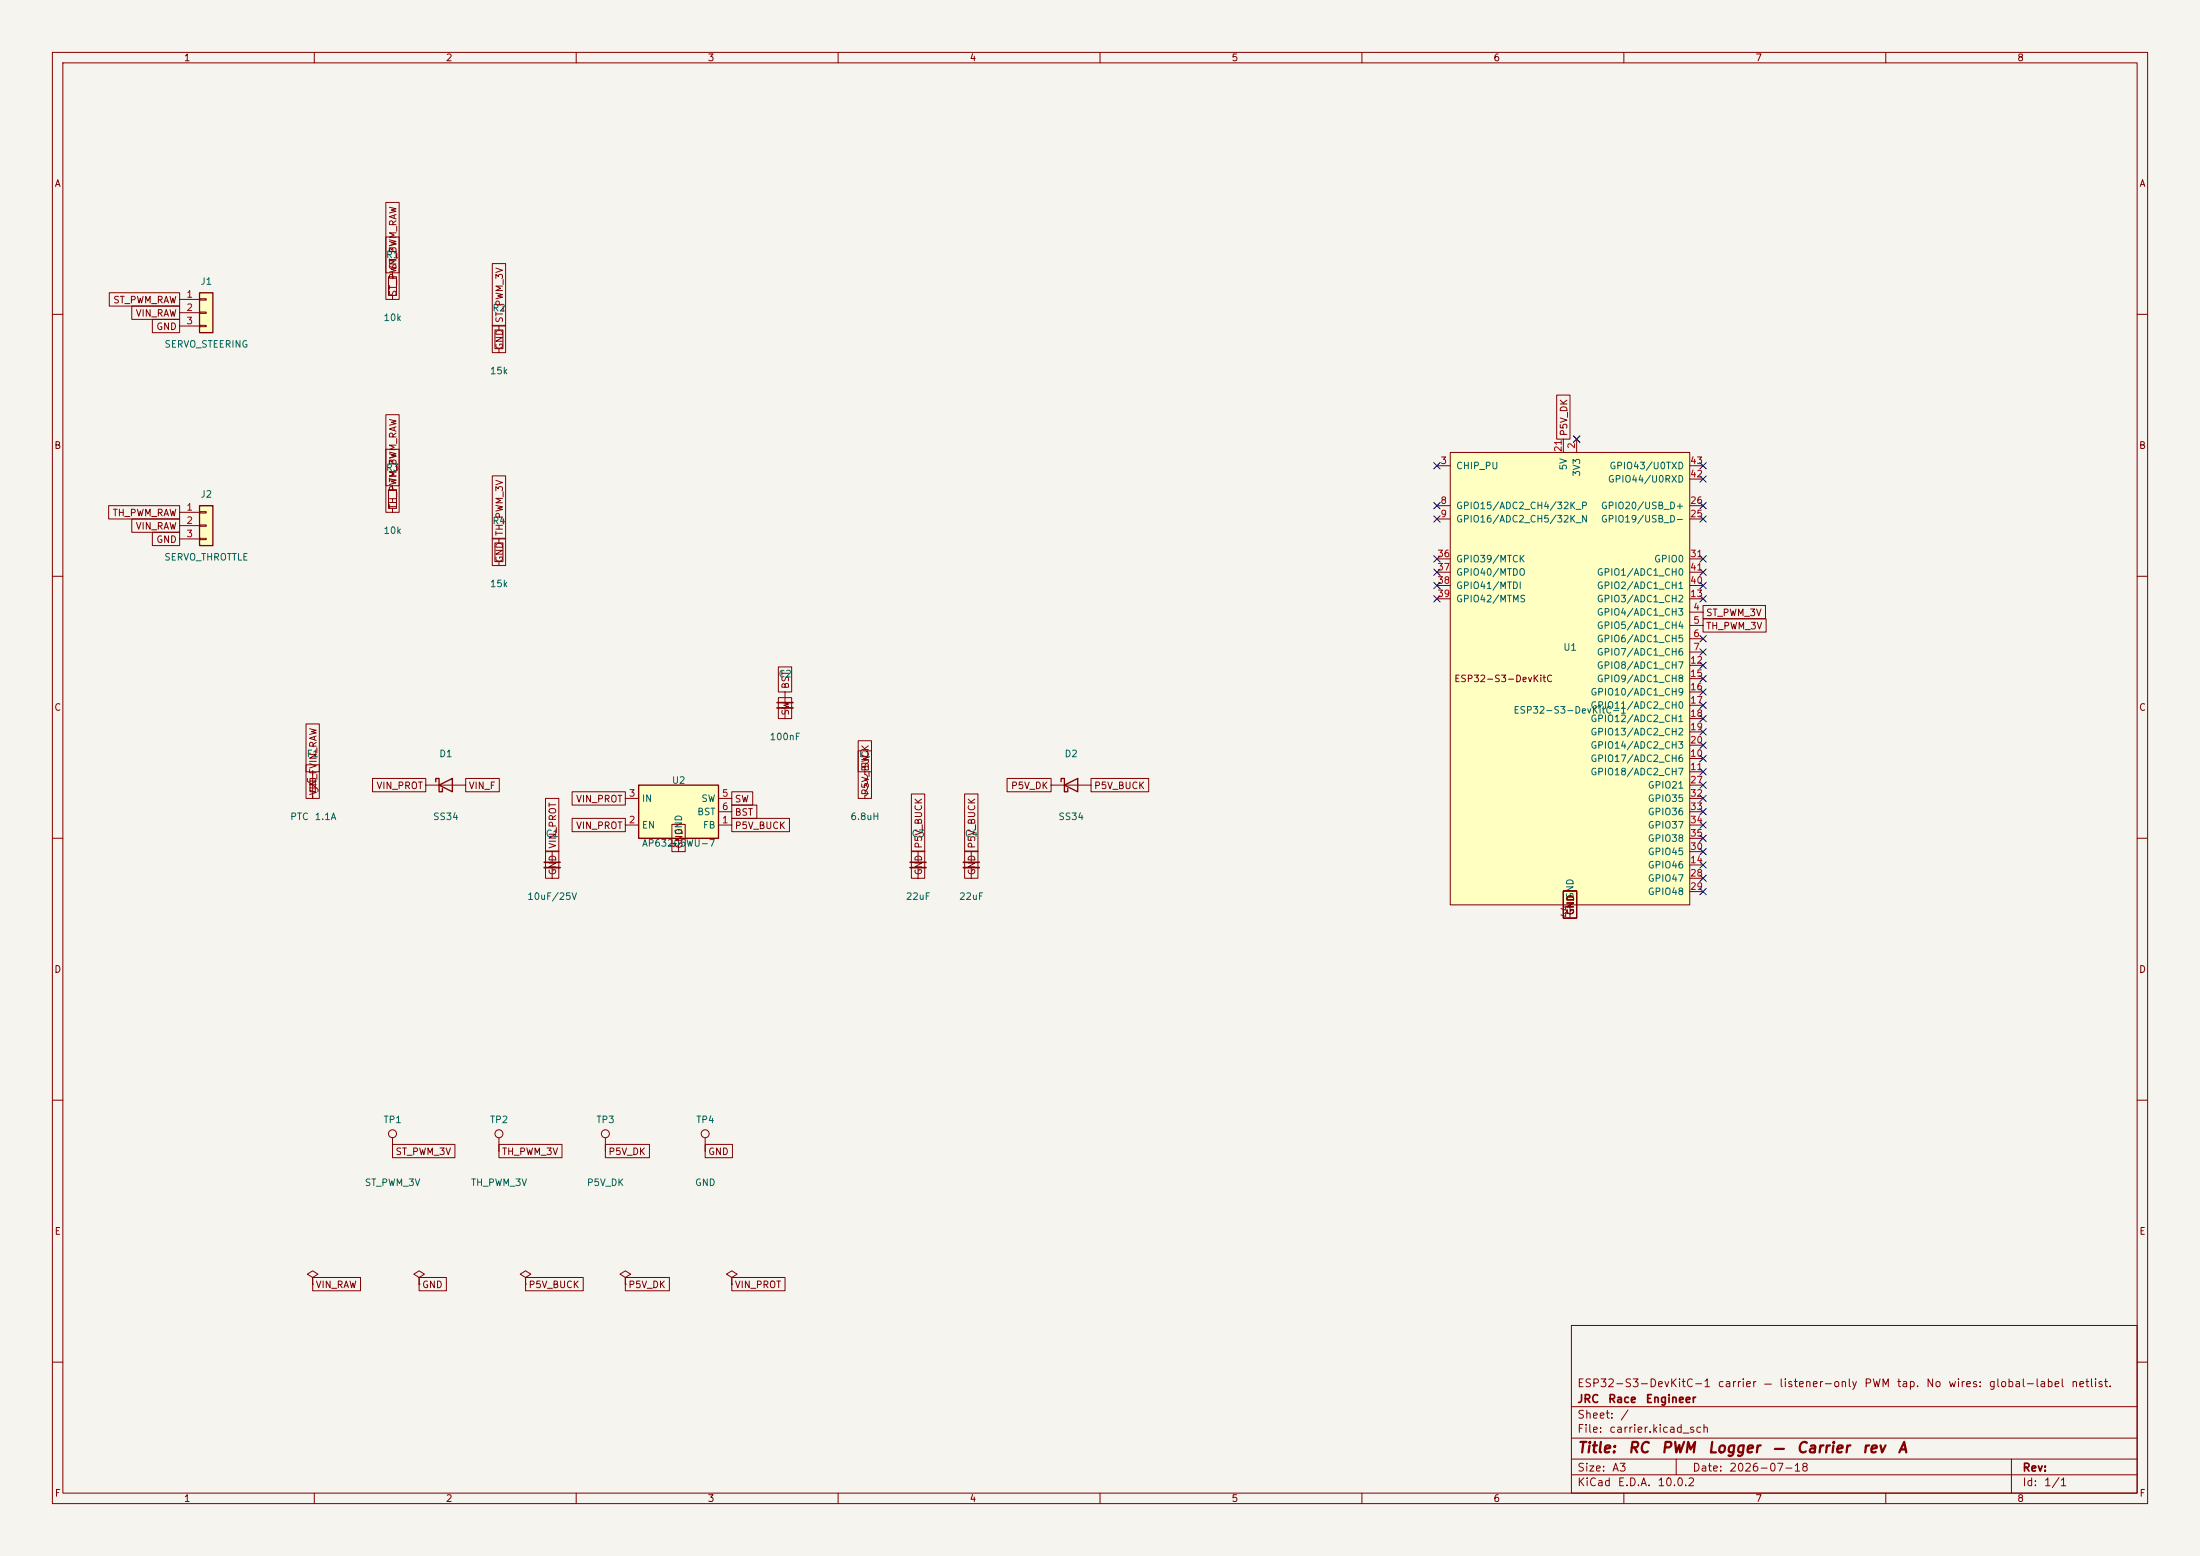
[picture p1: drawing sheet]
<svg xmlns="http://www.w3.org/2000/svg" width="420mm" height="297mm" viewBox="0 0 420 297" stroke-linecap="round" stroke-linejoin="round" font-family="sans-serif">
<path d="M0 0h420v297h-420z" fill="#f5f4ef" stroke="#f5f4ef" stroke-width=".19"/>
<g fill="none" stroke="#840000" stroke-width=".19">
<path d="M10 10h400v277h-400zM12 12h396v273h-396zM60 10v2M110 10v2M160 10v2M210 10v2M260 10v2M310 10v2M360 10v2M10 60h2M408 60h2M10 110h2"/>
<path d="M408 110h2M10 160h2M58.7 148.6v.5l2 1.5v.5M59.2 148.6h1v2.5h-1zM59.7 147.3v5.1M408 160h2M10 210h2M74.9 217.2v2.5M408 210h2M59.7 243.8l1-.6-1-.6-1 .6 1 .6v1.3M59.7 245.1h.1M80 243.8l1-.6-1-.6-1 .6 1 .6v1.3"/>
<path d="M80 245.1h.1M119.4 243.8l1-.6-1-.6-1 .6 1 .6v1.3M119.4 245.1h.1M300 253h108v32h-108zM10 260h2M300 278.5h108M300 274.5h108M300 268.5h108M320 278.5v3M384 278.5v6.5M408 260h2M60 285v2"/>
<path d="M110 285v2M160 285v2M210 285v2M260 285v2M300 281.5h108M310 285v2M360 285v2"/>
<circle cx="74.9" cy="216.4" r=".76"/>
</g>
<path d="M38.1 96.5h2.5v7.6h-2.5z" fill="#ffffc2"/>
<path d="M38.1 96.5h2.5v7.6h-2.5zM83.2 149.2v-.6h.6v2.5h.7v-.6M83.8 149.9l2.6-1.3v2.5z" fill="none" stroke="#840000" stroke-width=".25"/>
<g fill="none" stroke="#840000" stroke-width=".19">
<path d="M34.3 97.8h3.8M38.1 97.7h1.3v.2h-1.3zM34.3 100.3h3.8M34.3 102.9h3.8M38.1 100.2h1.3v.3h-1.3zM38.1 102.7h1.3v.3h-1.3zM81.3 149.9h7.6M95.2 217.2v2.5M100.3 243.8l1-.6-1-.6-1 .6 1 .6v1.3M100.3 245.1h.1M139.7 243.8l1-.6-1-.6-1 .6 1 .6v1.3M139.7 245.1h.1"/>
<circle cx="95.2" cy="216.4" r=".76"/>
</g>
<path d="M38.1 55.9h2.5v7.6h-2.5z" fill="#ffffc2"/>
<path d="M38.1 55.9h2.5v7.6h-2.5z" fill="none" stroke="#840000" stroke-width=".25"/>
<g fill="none" stroke="#840000" stroke-width=".19">
<path d="M34.3 57.2h3.8M34.3 59.7h3.8M38.1 57h1.3v.3h-1.3zM38.1 59.6h1.3v.2h-1.3zM74.9 52.1v.7M74.9 56.4v.8M34.3 62.2h3.8M38.1 62.1h1.3v.3h-1.3zM105.4 162.6v2M105.4 165.6v2M115.6 217.2v2.5M134.6 217.2v2.5"/>
<circle cx="115.6" cy="216.4" r=".76"/>
<circle cx="134.6" cy="216.4" r=".76"/>
</g>
<path d="M74.2 52.8h1.5v3.6h-1.5z" fill="none" stroke="#840000" stroke-width=".2"/>
<path d="M103.9 164.6h3" fill="none" stroke="#840000" stroke-width=".3"/>
<path d="M103.9 165.6h3" fill="none" stroke="#840000" stroke-width=".33"/>
<path d="M121.9 149.9h15.3v10.1h-15.3z" fill="#ffffc2"/>
<path d="M121.9 149.9h15.3v10.1h-15.3zM202.6 149.2v-.6h.6v2.5h.6v-.6M203.2 149.9l2.5-1.3v2.5z" fill="none" stroke="#840000" stroke-width=".25"/>
<g fill="none" stroke="#840000" stroke-width=".19">
<path d="M95.2 62.2v.8M95.2 66.5v.8M74.9 92.7v.8M74.9 97v.8M95.2 102.9v.7M95.2 107.2v.8M149.9 132.1v2M149.9 135.1v2.1M119.4 157.5h2.5M119.4 152.4h2.5M137.2 157.5h2.5M137.2 152.4h2.5"/>
<path d="M137.2 154.9h2.5M165.1 147.3v.5l.4 .2 .1 .3-.1 .4-.4 .2 .5 .3-.1 .4-.4 .3 .4 .1 .1 .4-.1 .3-.4 .2 .4 .2 .1 .5-.5 .3M165.1 151.9v.5M200.7 149.9h7.6M129.5 160v2.6M175.3 162.6v2M175.3 165.6v2M185.4 162.6v2M185.4 165.6v2"/>
</g>
<path d="M148.3 134.1h3.1M173.7 164.6h3.1M183.9 164.6h3" fill="none" stroke="#840000" stroke-width=".3"/>
<path d="M148.3 135.1h3.1M173.7 165.6h3.1M183.9 165.6h3" fill="none" stroke="#840000" stroke-width=".33"/>
<path d="M94.5 63h1.5v3.5h-1.5zM74.2 93.5h1.5v3.5h-1.5zM94.5 103.6h1.5v3.6h-1.5z" fill="none" stroke="#840000" stroke-width=".2"/>
<path d="M276.9 86.4h45.7v86.3h-45.7z" fill="#ffffc2"/>
<g fill="none" stroke="#840000" stroke-width=".19">
<path d="M73.7 38.6h2.5v13.5h-2.5zM20.9 55.9h13.4v2.5h-13.4zM25.2 58.4h9.1v2.6h-9.1zM73.7 45.2h2.5v12h-2.5zM94 50.3h2.5v11.9h-2.5zM29.1 61h5.2v2.5h-5.2zM73.7 79.2h2.5v13.5h-2.5zM94 62.1h2.5v5.2h-2.5zM297.2 75.4h2.5v8.4h-2.5zM20.7 96.5h13.6v2.6h-13.6zM25.2 99.1h9.1v2.5h-9.1zM73.7 85.8h2.5v12h-2.5z"/>
<path d="M94 90.8h2.5v12.1h-2.5zM274.3 88.9h2.6M274.3 96.5h2.6M274.3 99.1h2.6M276.9 86.4h45.7v86.3h-45.7zM298.4 83.8v2.6M301 83.8v2.6M322.6 91.4h2.5M322.6 88.9h2.5M322.6 96.5h2.5M322.6 99.1h2.5M29.1 101.6h5.2v2.5h-5.2z"/>
<path d="M94 102.7h2.5v5.3h-2.5zM274.3 114.3h2.6M274.3 111.8h2.6M274.3 109.2h2.6M274.3 106.7h2.6M322.6 114.3h2.5M322.6 111.8h2.5M322.6 109.2h2.5M322.6 116.8h2.5M322.6 119.4h2.5M322.6 106.7h2.5M325.1 115.6h11.9v2.5h-11.9z"/>
<path d="M325.1 118.1h12.1v2.6h-12.1zM58.4 138.2h2.6v9.1h-2.6zM148.6 127.3h2.5v4.8h-2.5zM148.6 133.2h2.5v4h-2.5zM322.6 139.7h2.5M322.6 121.9h2.5M322.6 124.5h2.5M322.6 127h2.5M322.6 129.5h2.5M322.6 132.1h2.5M322.6 134.6h2.5M322.6 137.2h2.5"/>
<path d="M58.4 146h2.6v6.4h-2.6zM71.1 148.6h10.2v2.5h-10.2zM88.9 148.6h6.4v2.5h-6.4zM104.1 152.4h2.6v10.2h-2.6zM109.2 156.2h10.2v2.6h-10.2zM109.2 151.1h10.2v2.6h-10.2zM128.3 157.4h2.5v5.2h-2.5zM139.7 156.2h11v2.6h-11zM139.7 151.1h4v2.6h-4zM139.7 153.7h4.8v2.5h-4.8zM163.8 143.3h2.6v4h-2.6zM163.8 141.4h2.6v11h-2.6z"/>
<path d="M174 151.5h2.5v11.1h-2.5zM184.1 151.5h2.6v11.1h-2.6zM192.3 148.6h8.4v2.5h-8.4zM208.3 148.6h11v2.5h-11zM322.6 144.8h2.5M322.6 147.3h2.5M322.6 142.2h2.5M322.6 149.9h2.5M322.6 152.4h2.5M322.6 154.9h2.5M322.6 157.5h2.5M104.1 162.4h2.6v5.2h-2.6z"/>
<path d="M174 162.4h2.5v5.2h-2.5zM184.1 162.4h2.6v5.2h-2.6zM298.4 170.1h2.6v5.2h-2.6zM299.7 172.7v2.6M322.6 165.1h2.5M322.6 167.6h2.5M322.6 170.2h2.5M322.6 162.6h2.5M322.6 160h2.5M74.9 218.4h11.9v2.6h-11.9zM95.2 218.4h12.1v2.6h-12.1zM115.6 218.4h8.4v2.6h-8.4z"/>
<path d="M134.6 218.4h5.2v2.6h-5.2zM59.7 243.8h9.1v2.6h-9.1zM80 243.8h5.2v2.6h-5.2zM100.3 243.8h11v2.6h-11zM119.4 243.8h8.4v2.6h-8.4zM139.7 243.8h10.2v2.6h-10.2z"/>
</g>
<g fill="none" stroke="#000084" stroke-width=".19">
<path d="M273.7 88.3l1.2 1.2M273.7 95.9l1.2 1.2M273.7 98.5l1.2 1.2M274.9 88.3l-1.2 1.2M274.9 95.9l-1.2 1.2M274.9 98.5l-1.2 1.2M300.4 83.2l1.2 1.2M301.6 83.2l-1.2 1.2M324.5 88.3l1.2 1.2M324.5 90.8l1.2 1.2M324.5 95.9l1.2 1.2M324.5 98.5l1.2 1.2"/>
<path d="M325.7 88.3l-1.2 1.2M325.7 90.8l-1.2 1.2M325.7 95.9l-1.2 1.2M325.7 98.5l-1.2 1.2M273.7 106.1l1.2 1.2M273.7 108.6l1.2 1.2M273.7 113.7l1.2 1.2M273.7 111.2l1.2 1.2M274.9 106.1l-1.2 1.2M274.9 108.6l-1.2 1.2M274.9 113.7l-1.2 1.2M274.9 111.2l-1.2 1.2"/>
<path d="M324.5 108.6l1.2 1.2M324.5 111.2l1.2 1.2M324.5 113.7l1.2 1.2M324.5 106.1l1.2 1.2M325.7 108.6l-1.2 1.2M325.7 111.2l-1.2 1.2M325.7 113.7l-1.2 1.2M325.7 106.1l-1.2 1.2M324.5 121.3l1.2 1.2M324.5 126.4l1.2 1.2M324.5 128.9l1.2 1.2M324.5 131.5l1.2 1.2"/>
<path d="M324.5 134l1.2 1.2M324.5 123.9l1.2 1.2M324.5 136.6l1.2 1.2M324.5 139.1l1.2 1.2M325.7 121.3l-1.2 1.2M325.7 126.4l-1.2 1.2M325.7 128.9l-1.2 1.2M325.7 131.5l-1.2 1.2M325.7 134l-1.2 1.2M325.7 123.9l-1.2 1.2M325.7 136.6l-1.2 1.2M325.7 139.1l-1.2 1.2"/>
<path d="M324.5 141.6l1.2 1.2M324.5 144.2l1.2 1.2M324.5 146.7l1.2 1.2M324.5 149.3l1.2 1.2M324.5 151.8l1.2 1.2M324.5 154.3l1.2 1.2M324.5 156.9l1.2 1.2M324.5 159.4l1.2 1.2M325.7 141.6l-1.2 1.2M325.7 144.2l-1.2 1.2M325.7 146.7l-1.2 1.2M325.7 149.3l-1.2 1.2"/>
<path d="M325.7 151.8l-1.2 1.2M325.7 154.3l-1.2 1.2M325.7 156.9l-1.2 1.2M325.7 159.4l-1.2 1.2M324.5 164.5l1.2 1.2M324.5 167l1.2 1.2M324.5 169.6l1.2 1.2M324.5 162l1.2 1.2M325.7 164.5l-1.2 1.2M325.7 167l-1.2 1.2M325.7 169.6l-1.2 1.2M325.7 162l-1.2 1.2"/>
</g>
<g font-size="2" fill="#840000">
<text x="301" y="277.8">Title:</text>
<text x="310.7" y="277.8">RC</text>
<text x="317" y="277.8">PWM</text>
<text x="325.9" y="277.8">Logger</text>
<text x="338.2" y="277.8">—</text>
<text x="342.8" y="277.8">Carrier</text>
<text x="355.3" y="277.8">rev</text>
<text x="362.1" y="277.8">A</text>
</g>
<g font-size="1.5" fill="#840000">
<text x="301" y="268.1">JRC</text>
<text x="301" y="265.1">ESP32-S3-DevKitC-1</text>
<text x="306.9" y="268.1">Race</text>
<text x="314" y="268.1">Engineer</text>
<text x="327.8" y="265.1">carrier</text>
<text x="336.5" y="265.1">—</text>
<text x="339.5" y="265.1">listener-only</text>
<text x="355.8" y="265.1">PWM</text>
<text x="362" y="265.1">tap.</text>
<text x="367.6" y="265.1">No</text>
<text x="371.8" y="265.1">wires:</text>
<text x="379.5" y="265.1">global-label</text>
<text x="395.3" y="265.1">netlist.</text>
<text x="301" y="273.8">File:</text>
<text x="301" y="271.1">Sheet:</text>
<text x="307.1" y="273.8">carrier.kicad_sch</text>
<text x="309.2" y="271.1">/</text>
<text x="301" y="281.2">Size:</text>
<text x="307.6" y="281.2">A3</text>
<text x="323" y="281.2">Date:</text>
<text x="330" y="281.2">2026-07-18</text>
<text x="386" y="281.2">Rev:</text>
<text x="301" y="284">KiCad</text>
<text x="308.7" y="284">E.D.A.</text>
<text x="316.3" y="284">10.0.2</text>
<text x="386" y="284">Id:</text>
<text x="390.1" y="284">1/1</text>
</g>
<g font-size="1.3" fill="#840000">
<text x="35" y="12">1</text>
<text x="85" y="12">2</text>
<text x="135" y="12">3</text>
<text x="185" y="12">4</text>
<text x="235" y="12">5</text>
<text x="285" y="12">6</text>
<text x="335" y="12">7</text>
<text x="385" y="12">8</text>
<text x="10.3" y="36">A</text>
<text x="408.3" y="36">A</text>
<text x="76" y="51.6" transform="rotate(-90 76 51.6)">ST_PWM_RAW</text>
<text x="21.5" y="58.2">ST_PWM_RAW</text>
<text x="76" y="56.7" transform="rotate(-90 76 56.7)">ST_PWM_3V</text>
<text x="25.8" y="60.8">VIN_RAW</text>
<text x="29.7" y="63.3">GND</text>
<text x="96.3" y="61.8" transform="rotate(-90 96.3 61.8)">ST_PWM_3V</text>
<text x="96.3" y="66.8" transform="rotate(-90 96.3 66.8)">GND</text>
<text x="299.5" y="83.3" transform="rotate(-90 299.5 83.3)">P5V_DK</text>
<text x="10.3" y="86">B</text>
<text x="408.2" y="86">B</text>
<text x="76" y="92.2" transform="rotate(-90 76 92.2)">TH_PWM_RAW</text>
<text x="21.4" y="98.9">TH_PWM_RAW</text>
<text x="25.8" y="101.4">VIN_RAW</text>
<text x="76" y="97.3" transform="rotate(-90 76 97.3)">TH_PWM_3V</text>
<text x="29.7" y="103.9">GND</text>
<text x="96.3" y="107.5" transform="rotate(-90 96.3 107.5)">GND</text>
<text x="96.3" y="102.4" transform="rotate(-90 96.3 102.4)">TH_PWM_3V</text>
<text x="325.6" y="117.9">ST_PWM_3V</text>
<text x="325.6" y="120.4">TH_PWM_3V</text>
<text x="150.9" y="131.6" transform="rotate(-90 150.9 131.6)">BST</text>
<text x="277.5" y="130.5">ESP32-S3-DevKitC</text>
<text x="10.3" y="136">C</text>
<text x="150.9" y="136.7" transform="rotate(-90 150.9 136.7)">SW</text>
<text x="408.2" y="136">C</text>
<text x="166.2" y="146.8" transform="rotate(-90 166.2 146.8)">SW</text>
<text x="60.8" y="151.9" transform="rotate(-90 60.8 151.9)">VIN_FVIN_RAW</text>
<text x="71.8" y="150.9">VIN_PROT</text>
<text x="89.4" y="150.9">VIN_F</text>
<text x="109.9" y="153.5">VIN_PROT</text>
<text x="140.2" y="153.5">SW</text>
<text x="166.2" y="151.9" transform="rotate(-90 166.2 151.9)">P5V_BUCK</text>
<text x="192.9" y="150.9">P5V_DK</text>
<text x="208.8" y="150.9">P5V_BUCK</text>
<text x="109.9" y="158.5">VIN_PROT</text>
<text x="140.2" y="158.5">P5V_BUCK</text>
<text x="140.2" y="156">BST</text>
<text x="106.5" y="167.2" transform="rotate(-90 106.5 167.2)">GND</text>
<text x="106.5" y="162.1" transform="rotate(-90 106.5 162.1)">VIN_PROT</text>
<text x="130.6" y="162.1" transform="rotate(-90 130.6 162.1)">GND</text>
<text x="176.3" y="167.2" transform="rotate(-90 176.3 167.2)">GND</text>
<text x="176.3" y="162.1" transform="rotate(-90 176.3 162.1)">P5V_BUCK</text>
<text x="186.5" y="167.2" transform="rotate(-90 186.5 167.2)">GND</text>
<text x="186.5" y="162.1" transform="rotate(-90 186.5 162.1)">P5V_BUCK</text>
<text x="300.8" y="174.8" transform="rotate(-90 300.8 174.8)">GND</text>
<text x="10.3" y="186">D</text>
<text x="408.2" y="186">D</text>
<text x="75.4" y="220.8">ST_PWM_3V</text>
<text x="95.7" y="220.8">TH_PWM_3V</text>
<text x="116" y="220.8">P5V_DK</text>
<text x="135.1" y="220.8">GND</text>
<text x="10.3" y="236">E</text>
<text x="408.3" y="236">E</text>
<text x="60.2" y="246.2">VIN_RAW</text>
<text x="80.5" y="246.2">GND</text>
<text x="100.8" y="246.2">P5V_BUCK</text>
<text x="119.9" y="246.2">P5V_DK</text>
<text x="140.2" y="246.2">VIN_PROT</text>
<text x="10.3" y="286">F</text>
<text x="35" y="287">1</text>
<text x="85" y="287">2</text>
<text x="135" y="287">3</text>
<text x="185" y="287">4</text>
<text x="235" y="287">5</text>
<text x="285" y="287">6</text>
<text x="335" y="287">7</text>
<text x="385" y="287">8</text>
<text x="408.3" y="286">F</text>
</g>
<g font-size="1.3" fill="#006464">
<text x="73.6" y="49.6">R1</text>
<text x="38.2" y="54.7">J1</text>
<text x="93.9" y="59.7">R2</text>
<text x="73.1" y="61.6">10k</text>
<text x="31.3" y="66.7">SERVO_STEERING</text>
<text x="93.4" y="71.7">15k</text>
<text x="277.9" y="89.9">CHIP_PU</text>
<text x="299.4" y="89.9" transform="rotate(-90 299.4 89.9)">5V</text>
<text x="307.1" y="89.9">GPIO43/U0TXD</text>
<text x="38.2" y="95.3">J2</text>
<text x="73.6" y="90.2">R3</text>
<text x="302" y="91.1" transform="rotate(-90 302 91.1)">3V3</text>
<text x="306.8" y="92.4">GPIO44/U0RXD</text>
<text x="93.9" y="100.4">R4</text>
<text x="277.9" y="97.5">GPIO15/ADC2_CH4/32K_P</text>
<text x="277.9" y="100">GPIO16/ADC2_CH5/32K_N</text>
<text x="305.5" y="100">GPIO19/USB_D-</text>
<text x="305.5" y="97.5">GPIO20/USB_D+</text>
<text x="31.3" y="107.3">SERVO_THROTTLE</text>
<text x="73.1" y="102.2">10k</text>
<text x="277.9" y="107.7">GPIO39/MTCK</text>
<text x="315.7" y="107.7">GPIO0</text>
<text x="93.4" y="112.4">15k</text>
<text x="277.9" y="110.2">GPIO40/MTDO</text>
<text x="277.9" y="112.7">GPIO41/MTDI</text>
<text x="304.7" y="112.7">GPIO2/ADC1_CH1</text>
<text x="304.7" y="110.2">GPIO1/ADC1_CH0</text>
<text x="277.9" y="115.3">GPIO42/MTMS</text>
<text x="304.7" y="117.8">GPIO4/ADC1_CH3</text>
<text x="304.7" y="115.3">GPIO3/ADC1_CH2</text>
<text x="298.3" y="124.5">U1</text>
<text x="304.7" y="120.4">GPIO5/ADC1_CH4</text>
<text x="304.7" y="122.9">GPIO6/ADC1_CH5</text>
<text x="304.7" y="125.4">GPIO7/ADC1_CH6</text>
<text x="148.5" y="129.6">C2</text>
<text x="304.7" y="128">GPIO8/ADC1_CH7</text>
<text x="304.7" y="130.5">GPIO9/ADC1_CH8</text>
<text x="288.8" y="136.5">ESP32-S3-DevKitC-1</text>
<text x="303.5" y="133.1">GPIO10/ADC1_CH9</text>
<text x="303.5" y="135.6">GPIO11/ADC2_CH0</text>
<text x="146.8" y="141.6">100nF</text>
<text x="303.5" y="140.7">GPIO13/ADC2_CH2</text>
<text x="303.5" y="138.1">GPIO12/ADC2_CH1</text>
<text x="303.5" y="143.2">GPIO14/ADC2_CH3</text>
<text x="58.4" y="144.8">F1</text>
<text x="83.7" y="144.8">D1</text>
<text x="128.2" y="149.9">U2</text>
<text x="163.9" y="144.8">L1</text>
<text x="203.1" y="144.8">D2</text>
<text x="303.5" y="145.8">GPIO17/ADC2_CH6</text>
<text x="303.5" y="148.3">GPIO18/ADC2_CH7</text>
<text x="122.4" y="153.4">IN</text>
<text x="133" y="155.9">BST</text>
<text x="133.8" y="153.4">SW</text>
<text x="314.5" y="150.8">GPIO21</text>
<text x="314.5" y="153.4">GPIO35</text>
<text x="314.5" y="155.9">GPIO36</text>
<text x="55.3" y="156.8">PTC</text>
<text x="60" y="156.8">1.1A</text>
<text x="82.6" y="156.8">SS34</text>
<text x="104.1" y="160.1">C1</text>
<text x="122.4" y="158.5">EN</text>
<text x="122.5" y="161.9">AP63205WU-7</text>
<text x="130.5" y="159.5" transform="rotate(-90 130.5 159.5)">GND</text>
<text x="134.1" y="158.5">FB</text>
<text x="162.2" y="156.8">6.8uH</text>
<text x="173.9" y="160.1">C3</text>
<text x="184.1" y="160.1">C4</text>
<text x="201.9" y="156.8">SS34</text>
<text x="314.5" y="158.5">GPIO37</text>
<text x="314.5" y="161">GPIO38</text>
<text x="314.5" y="166.1">GPIO46</text>
<text x="314.5" y="163.5">GPIO45</text>
<text x="100.6" y="172.1">10uF/25V</text>
<text x="172.8" y="172.1">22uF</text>
<text x="183" y="172.1">22uF</text>
<text x="300.7" y="171.7" transform="rotate(-90 300.7 171.7)">GND</text>
<text x="314.5" y="168.6">GPIO47</text>
<text x="314.5" y="171.2">GPIO48</text>
<text x="73.1" y="214.7">TP1</text>
<text x="93.4" y="214.7">TP2</text>
<text x="113.7" y="214.7">TP3</text>
<text x="132.8" y="214.7">TP4</text>
<text x="69.5" y="226.7">ST_PWM_3V</text>
<text x="89.8" y="226.7">TH_PWM_3V</text>
<text x="111.9" y="226.7">P5V_DK</text>
<text x="132.6" y="226.7">GND</text>
</g>
<g font-size="1.3" fill="#a90000">
<text x="35.5" y="57.1">1</text>
<text x="35.5" y="59.7">2</text>
<text x="35.5" y="62.2">3</text>
<text x="274.9" y="88.9">3</text>
<text x="298.4" y="86.4" transform="rotate(-90 298.4 86.4)">21</text>
<text x="301" y="85.8" transform="rotate(-90 301 85.8)">2</text>
<text x="322.5" y="88.9">43</text>
<text x="322.5" y="91.4">42</text>
<text x="35.5" y="97.8">1</text>
<text x="35.5" y="100.3">2</text>
<text x="274.9" y="96.5">8</text>
<text x="274.9" y="99">9</text>
<text x="322.5" y="99">25</text>
<text x="322.5" y="96.5">26</text>
<text x="35.5" y="102.8">3</text>
<text x="274.3" y="106.7">36</text>
<text x="322.5" y="106.7">31</text>
<text x="274.3" y="109.2">37</text>
<text x="274.3" y="111.7">38</text>
<text x="322.5" y="111.7">40</text>
<text x="322.5" y="109.2">41</text>
<text x="274.3" y="114.3">39</text>
<text x="322.5" y="114.3">13</text>
<text x="323.1" y="116.8">4</text>
<text x="323.1" y="119.4">5</text>
<text x="323.1" y="121.9">6</text>
<text x="323.1" y="124.4">7</text>
<text x="322.5" y="127">12</text>
<text x="322.5" y="129.5">15</text>
<text x="322.5" y="132.1">16</text>
<text x="322.5" y="134.6">17</text>
<text x="322.5" y="137.1">18</text>
<text x="322.5" y="139.7">19</text>
<text x="322.5" y="142.2">20</text>
<text x="322.5" y="144.8">10</text>
<text x="322.5" y="147.3">11</text>
<text x="322.5" y="149.8">27</text>
<text x="119.9" y="152.4">3</text>
<text x="137.7" y="152.4">5</text>
<text x="137.7" y="154.9">6</text>
<text x="322.5" y="152.4">32</text>
<text x="322.5" y="154.9">33</text>
<text x="119.9" y="157.5">2</text>
<text x="129.5" y="162" transform="rotate(-90 129.5 162)">4</text>
<text x="137.7" y="157.5">1</text>
<text x="322.5" y="157.5">34</text>
<text x="322.5" y="160">35</text>
<text x="322.5" y="165.1">14</text>
<text x="322.5" y="167.6">28</text>
<text x="322.5" y="162.5">30</text>
<text x="322.5" y="170.2">29</text>
<text x="299.7" y="175.3" transform="rotate(-90 299.7 175.3)">44</text>
</g>
</svg>
